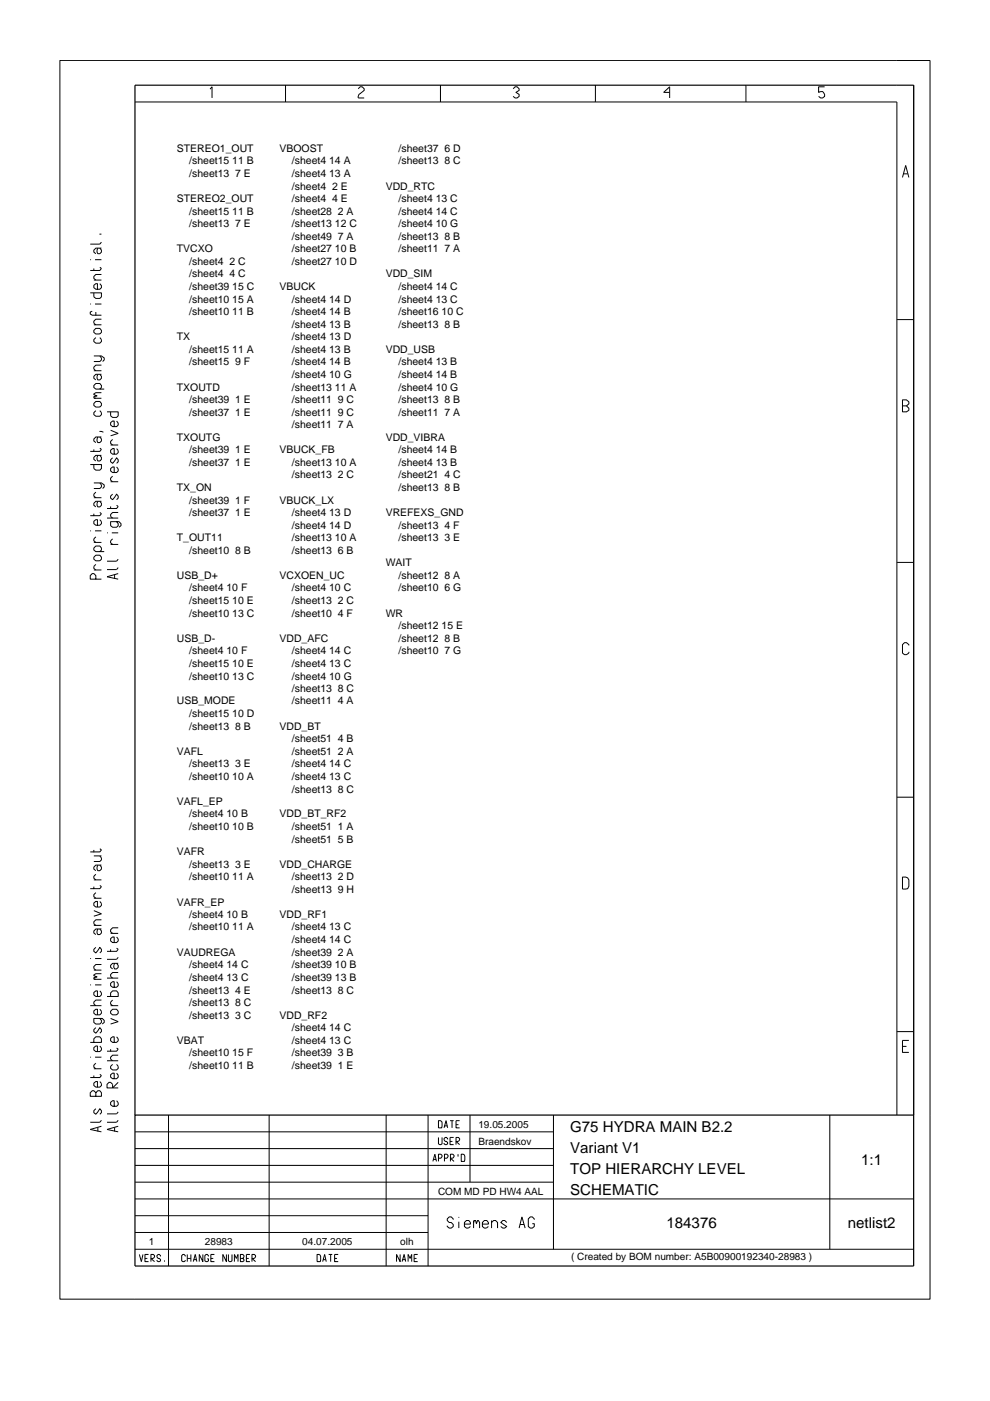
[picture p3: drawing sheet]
<svg xmlns="http://www.w3.org/2000/svg" width="210mm" height="297mm" viewBox="0 0 210 297" stroke-linecap="round" stroke-linejoin="round" font-family="sans-serif">
<g fill="none" stroke="#000" stroke-width=".21">
<path d="M12.7 12.8h184.5v262.6h-184.5zM44.5 18.9l.5-.5v2.4M60.5 18.1v3.5M75.9 18.8l.5-.4h.4l.4 .4v.4l-1.1 .8-.2 .8h1.3M93.4 18.1v3.5M108.8 18.8l.4-.4h.4l.5 .4v.4l-.7 .4 .7 .4v.4l-.5 .4h-.4l-.4-.4M126.2 18.1v3.5M142 19.6h-1.3l1.3-1.2v2.4M158.2 18.1v3.5M174.8 18.4h-1.2v1.2l.8-.2 .4 .6v.4l-.4 .4h-.4l-.4-.4M193.7 18.1v218.3M28.6 21.6h161.6v214.8"/>
<path d="M191.3 37.6l.7-2.5 .7 2.5M191.5 36.9h.9M19.1 55.1h.2M19.9 56.9v.5M19.9 59.4h1.6M20.2 55.1h1.3M20.7 52.6l-.1 .4 .1 .8h.5l.3-.3v-.5l-.3-.4M21.1 49.6h.4M21.2 56.7l.3 .2-.3 .4h-2.1M21.5 58.2h-1.2l-.4 .4v.4l.4 .4M21.5 52.6h-1.2l-.4 .4v.5l.4 .3M21.5 51.3l-.3 .5h-2.1"/>
<path d="M19.1 62.1h2.4v.8l-.3 .4h-.9l-.4-.4v-.8M19.1 64.5h.2M19.6 66l-.5 .2v.4l.5 .2h1.9M19.9 75.5h1.6l.6 .4v.4l-.3 .4M19.9 78.6h1.6M19.9 68.9h1.6M20.2 64.5h1.3M20.3 71.6l-.4 .4v.4l.4 .4h.9l.3-.4v-.4l-.3-.4M20.3 69.6h.9l.3 .4v.5l-.3 .3h-.9l-.4-.3v-.5zM20.3 66.2v.7M20.7 79.4l-.1 .4 .1 .7h.5l.3-.3v-.4l-.3-.4M21.2 75.5l.3 .4v.4l-.3 .4h-1.3"/>
<path d="M21.2 60.1l.3 .5v.4l-.3 .3h-.9l-.4-.3v-.5l.4-.4h.4v1.2M21.5 79.4h-1.2l-.4 .4v.4l.4 .3M21.5 77.4h-1.2l-.4 .4v.5l.4 .3M21.5 67.7h-1.2l-.4 .4v.4l.4 .4M190.2 67.8h3.5M19.1 98.5h2.4v.8l-.3 .4h-.9l-.4-.4v-.8M19.9 95.3v.5M19.9 84.4h1.6M20.3 87.1l-.4 .4v.4l.4 .4h.9l.3-.4v-.4l-.3-.4M20.3 85.1h.9l.3 .4v.5l-.3 .3h-.9l-.4-.3v-.5zM20.7 96.5l-.1 .5 .1 .7h.5l.3-.3v-.4l-.3-.5M20.7 92.7l-.1 .4 .1 .7h.5l.3-.3v-.4l-.3-.4"/>
<path d="M21.1 91.5l.8 .1M21.2 95l.3 .3-.3 .4h-2.1M21.2 82.5l.3-.3v-.5l-.3-.4h-.9l-.4 .4v.5l.4 .3h1.8M21.5 96.5h-1.2l-.4 .5v.4l.4 .3M21.5 92.7h-1.2l-.4 .4v.4l.4 .3M21.5 83.3h-1.2l-.4 .2v.2l.7 .2-.7 .2v.3h.4M22.7 87.3h2.4v.9l-.4 .3h-.8l-.4-.3v-.9M23.5 94.3h1.6M23.5 91.2l1.6 .7-1.6 .5M23.9 97.1l-.4 .4v.4l.4 .3 .8-1.1 .4 .4v.4l-.4 .3M23.9 93.2l-.4 .4v.4l.4 .3M24.7 99l.4 .4v.5l-.4 .3h-.8l-.4-.3v-.6l.4-.3h.3v1.2"/>
<path d="M24.7 95.1l.4 .4v.5l-.4 .3h-.8l-.4-.3v-.6l.4-.3h.3v1.2M24.7 89.3l.4 .4v.4l-.4 .4h-.8l-.4-.4v-.5l.4-.3h.3v1.2M191.3 84.8h.9l.5 .4v.4l-.5 .4 .5 .6v.4l-.5 .3h-.9zM191.3 86h.9M19.1 112.6h.2M19.9 102.4h1.6l.6 .4v.4l-.3 .4M19.9 108.9v.5M19.9 115h1.6M19.9 105.5h1.6M20.2 112.6h1.3M20.3 119.7l-.4 .4v.4l.4 .3M20.3 117.7h.9l.3 .4v.5l-.3 .3h-.9l-.4-.3v-.5z"/>
<path d="M20.3 113.8l-.4 .4v.5l.4 .3M20.3 104.3l-.4 .5v.4l.4 .3M20.7 106.3l-.1 .4 .1 .8h.5l.3-.4v-.4l-.3-.4M21.2 117l.3-.4v-.4l-.3-.4h-.9l-.4 .4v.4l.4 .4h1.8M21.2 110.2l.3 .4v.4l-.3 .4h-.9l-.4-.4v-.5l.4-.3h.4v1.2M21.2 108.7l.3 .2-.3 .4h-2.1M21.2 102.4l.3 .4v.4l-.3 .4h-1.3M21.5 106.3h-1.2l-.4 .4v.4l.4 .4M22.7 113h.2M22.7 109.8h2.4M23.5 107.4v.5M23.5 115.4h1.6"/>
<path d="M23.5 102.1h1.6M23.7 113h1.4M23.9 114.2l-.4 .5v.4l.4 .3M23.9 104.8l-.4 .4v.4l.4 .3 .8-1.1 .4 .4v.4l-.4 .3M23.9 101l-.4 .4v.4l.4 .3M24.7 110.6l.4 .4v.4l-.4 .4h-.8l-.4-.4v-.8h1.7l.5 .4v.4l-.5 .4M24.7 107.1l.4 .3-.4 .4h-2M25.1 108.7h-1.2l-.4 .4v.4l.4 .3M25.1 118.6l-.4 .4h-2M190.2 119.2h3.5M19.9 120.8h1.6M20.3 122.8v-.8l-.4-.4h-.3l-.5 .4v.8h2.4"/>
<path d="M24.3 121.9v.8M25.1 121.6l-2.4 .7 2.4 .5M25.1 120.3l-.4 .5h-2M192.7 136.8v-.1l-.5-.4h-.4l-.5 .4v1.8l.5 .3h.4l.5-.3v-.3M21.2 179.9l.3 .3-.3 .4h-2.1M190.2 169h3.5M19.9 180.2v.5M19.9 188v.5M19.9 196.2h1.6M19.9 193.1l1.6 .6-1.6 .6M19.9 190.4h1.6M19.9 186.5h1.6"/>
<path d="M19.9 181.5h1.6M20.3 189.3l-.4 .4v.4l.4 .3M20.3 185.4l-.4 .4v.4l.4 .3M20.7 197l-.1 .4 .1 .7h.5l.3-.3v-.4l-.3-.4M20.7 183.4l-.1 .4 .1 .8h.5l.3-.3v-.5l-.3-.4M21.2 191.1l.3 .4v.5l-.3 .3h-.9l-.4-.3v-.5l.4-.4h.4v1.2M21.2 187.7l.3 .3-.3 .4h-2.1M21.2 181.5l.3 .4v.4l-.3 .4h-1.3M21.5 197h-1.2l-.4 .4v.4l.4 .3M21.5 195h-1.2l-.4 .4v.5l.4 .3M21.5 183.4h-1.2l-.4 .4v.5l.4 .3M23.5 197.9h1.6"/>
<path d="M24.7 198.7l.4 .4v.4l-.4 .3h-.8l-.4-.3v-.5l.4-.3h.3v1.1M25.1 196.7h-1.2l-.4 .4v.5l.4 .3M191.3 186l1.1 .1 .3 .4v1.4l-.3 .5-1.1 .1zM19.1 213.2h2.4M19.1 208.8h.2M19.1 203.2h.2M19.9 207.6h1.6M19.9 205.7h1.6M20.2 208.8h1.3M20.2 203.2h1.3M20.3 217.9l-.4 .4v.4l.4 .4 .9-1.2 .3 .4v.4l-.3 .4M20.3 200.9l-.4 .4v.4l.4 .3 .9-1.1 .3 .4v.4l-.3 .3"/>
<path d="M21.2 215.9l.3 .5v.4l-.3 .3h-.9l-.4-.3v-.9h1.8l.4 .5v.4l-.4 .3M21.2 214l.3 .4v.4l-.3 .4h-.9l-.4-.4v-.5l.4-.3h.4v1.2M21.2 210.1l.3 .4v.4l-.3 .4h-.9l-.4-.4v-.5l.4-.3h.4v1.2M21.5 212h-1.2l-.4 .5v.4l.4 .3M21.5 206.4h-1.2l-.4 .3v.2l.7 .2-.7 .2v.2l.4 .1M21.5 204.5h-1.2l-.4 .4v.4l.4 .4M22.7 211.3h2.4v-.8l-.4-.4h-.8l-.4 .4v.8M22.7 207.4h2.4M23.5 214.4l.4-.4h.8l.4 .4v.4l-.4 .4h-.8l-.4-.4zM23.5 213.2h1.6M23.5 201.3v.5M23.5 215.9l1.6 .7-1.6 .5"/>
<path d="M23.9 212l-.4 .5v.4l.4 .3M24.3 204.2l-.2 .5 .2 .7h.4l.4-.3v-.4l-.4-.5M24.7 219.8l.4 .4v.5l-.4 .3h-.8l-.4-.3v-.5l.4-.4h.3v1.2M24.7 208.1l.4 .5v.4l-.4 .3h-.8l-.4-.3v-.5l.4-.4h.3v1.2M24.7 201l.4 .3-.4 .4h-2M25.1 206.2h-1.2l-.4 .4v.4l.4 .4M25.1 204.2h-1.2l-.4 .5v.4l.4 .3M25.1 203l-.4 .4h-2M190.2 218.7h3.5M19.1 221h2.4v-.8l-.3-.4h-.9l-.4 .4v.8M19.1 224.1h.2M19.9 228v.5"/>
<path d="M19.9 226.6h1.6M20.2 224.1h1.3M20.3 235.1l-.4 .4v.4l.4 .3 .9-1.1 .3 .4v.4l-.3 .3M20.3 231.7l.4-.4h.5l.3 .4v.7h-2.4v-.7l.5-.4h.3l.4 .4v.7M20.3 225.4l-.4 .4v.5l.4 .3M20.7 239v.9M21.2 229.3l.3 .4v.5l-.3 .3h-.9l-.4-.3v-.6l.4-.3h.4v1.2M21.2 227.8l.3 .2-.3 .5h-2.1M21.2 221.8l.3 .4v.4l-.3 .4h-.9l-.4-.4v-.5l.4-.3h.4v1.2M21.5 238.8l-2.4 .7 2.4 .5M21.5 237.5l-.3 .4h-2.1M22.7 224.9h2.4"/>
<path d="M23.5 222.4v.6M23.9 225.7l-.4 .4v.4l.4 .4h.8l.4-.4v-.4l-.4-.4M24.3 239v.9M24.7 233.4l.4 .4v.4l-.4 .4h-.8l-.4-.4v-.5l.4-.3h.3v1.2M24.7 227.5l.4 .5v.4l-.4 .3h-.8l-.4-.3v-.5l.4-.4h.3v1.2M24.7 222.2l.4 .2-.4 .5h-2M25.1 229.5l-1.2 1.2v-.8l-.4-.4h-.4l-.4 .4v.8h2.4M25.1 223.7h-1.2l-.4 .4v.5l.4 .3M25.1 237.5l-.4 .4h-2M25.1 238.8l-2.4 .7 2.4 .5M25.1 235.7l-.4 .5h-2M28.6 240h88.7"/>
<path d="M35.7 236.4v32M57.1 236.4v32M81.9 236.4v32M90.8 236.4v32M93 237.6l.6 .2v1.3h-.6zM94.1 239.1l.5-1.5 .3 1.5M94.2 238.7h.6M95.4 237.6h.8M95.8 237.6v1.5M96.7 238.4h.5M97.5 237.6h-.8v1.5h.8M99.7 236.4v14.2"/>
<path d="M117.3 236.4v28.5M175.9 236.4v28.5M191.3 221.9h.9M192.7 220.6h-1.4v2.5h1.4M28.6 257.8h62.2M28.6 254.2h165.1M28.6 250.6h88.7M28.6 247.1h88.7M28.6 243.5h88.7M91.8 246.2l.4-1.5 .3 1.5M91.9 245.8h.6M93 241.2v1.3l.2 .2 .5-.2v-1.3"/>
<path d="M93 245.6h.5l.2-.4v-.2l-.2-.3h-.5v1.5M94.2 245.6h.5l.3-.4v-.2l-.3-.3h-.5v1.5M94.9 241.6l-.2-.4h-.3l-.3 .2v.3l.3 .3h.3l.2 .3v.2l-.5 .2-.3-.4M95.4 242h.5M95.5 246.2v-1.5h.5l.3 .3-.3 .6h-.5l.8 .6M96.1 258.6l-.4-.6h-.5l-.4 .4v.4l.4 .4h.5l.4 .4v.4l-.4 .4h-.5l-.4-.4v-.1M96.2 241.2h-.8v1.5h.8M96.7 242.7v-1.5h.5l.3 .2-.3 .6h-.5l.8 .7M97.1 244.7v.5M97.3 258v.2M97.3 259v1.4M97.8 244.7l.7 .2v1.3h-.7z"/>
<path d="M98.5 259.5h1.2v-.3l-.3-.4h-.5l-.4 .4v.8l.4 .4h.4l.4-.4M100.4 259.2l.2-.4h.2l.2 .6 .3-.6h.1l.3 .4v1.2M100.4 258.8v1.6M102.3 259.5h1.2v-.3l-.3-.4h-.5l-.4 .4v.8l.4 .4h.4l.4-.4M104.2 259.2l.4-.4h.5l.4 .4v1.2M104.2 258.8v1.6M107.4 259.2l-.4-.4h-.4l-.4 .4 1.2 .8-.4 .4h-.4l-.4-.4M110.2 259.6h.9M113.3 258.6l-.4-.6h-.5l-.4 .4v1.6l.4 .4h.5l.4-.4v-.6h-.4M28.6 264.9h165.1M28.6 261.3h62.2M29.5 266l.5 1.5 .3-1.5"/>
<path d="M30.7 266.8h.5M31.5 266h-.8v1.5h.8M32 267.5v-1.5h.5l.3 .2-.3 .6h-.5l.8 .7M34 266.4l-.2-.4h-.3l-.2 .2v.3l.2 .3h.3l.2 .3v.2l-.5 .2-.2-.3M34.9 267.2v.3M39.3 266.4l-.3-.4h-.2l-.3 .2v1.1l.5 .2 .3-.3M39.7 266.8h.8M39.7 266v1.5M40.5 266v1.5M41 267.5l.4-1.5 .3 1.5M41.1 267.1h.6M43 266v1.5l-.8-1.5v1.5"/>
<path d="M44.2 266.4l-.3-.4h-.2l-.3 .2v1.1l.3 .2 .5-.2v-.4h-.3M44.7 266.8h.5M45.5 266h-.8v1.5h.8M48 266v1.5l-.8-1.5v1.5M48.4 266v1.3l.3 .2 .5-.2v-1.3M49.7 267.5v-1.5l.4 .8 .4-.8v1.5M51 266.8h.5l.2-.3v-.3l-.2-.2h-.5v1.5h.5l.2-.2v-.2l-.2-.3M52.2 266.8h.5M53 266h-.8v1.5h.8M53.4 267.5v-1.5h.5l.3 .2-.3 .6h-.5l.8 .7M67.2 266l.7 .1v1.4h-.7zM68.4 267.5l.4-1.5 .4 1.5"/>
<path d="M68.5 267.1h.6M69.7 266h.7M70.1 266v1.5M71 266.8h.5M71.7 266h-.7v1.5h.7M84.8 266v1.5l-.7-1.5v1.5M85.3 267.5l.4-1.5 .3 1.5M85.3 267.1h.6M86.5 267.5v-1.5l.5 .8 .3-.8v1.5M87.8 266.8h.5M88.6 266h-.8v1.5h.8M110.1 260.4l.6-2.4 .6 2.4"/>
</g>
<path d="M28.6 236.4h165.1v32h-165.1zM28.6 236.4v-218.3h165.1v218.3" fill="none" stroke="#000" stroke-width=".25"/>
<g font-size="3.2">
<text x="120.9" y="240">G75 HYDRA MAIN B2.2</text>
<text x="120.9" y="244.5">Variant V1</text>
<text x="120.9" y="248.9">TOP HIERARCHY LEVEL</text>
<text x="182.6" y="247.1">1:1</text>
<text x="120.9" y="253.3">SCHEMATIC</text>
<text x="141.3" y="260.4">184376</text>
<text x="179.8" y="260.4">netlist2</text>
</g>
<g font-size="2.2">
<text x="37.5" y="32.2">STEREO1_OUT</text>
<text x="40.1" y="34.9">/sheet15 11 B</text>
<text x="59.3" y="32.2">VBOOST</text>
<text x="61.9" y="34.9">/sheet4 14 A</text>
<text x="84.5" y="32.2">/sheet37 6 D</text>
<text x="84.5" y="34.9">/sheet13 8 C</text>
<text x="40.1" y="37.6">/sheet13 7 E</text>
<text x="61.9" y="37.6">/sheet4 13 A</text>
<text x="61.9" y="40.2">/sheet4 2 E</text>
<text x="81.8" y="40.2">VDD_RTC</text>
<text x="37.5" y="42.8">STEREO2_OUT</text>
<text x="40.1" y="45.5">/sheet15 11 B</text>
<text x="61.9" y="42.8">/sheet4 4 E</text>
<text x="61.9" y="45.5">/sheet28 2 A</text>
<text x="84.5" y="42.8">/sheet4 13 C</text>
<text x="84.5" y="45.5">/sheet4 14 C</text>
<text x="37.5" y="53.5">TVCXO</text>
<text x="40.1" y="48.2">/sheet13 7 E</text>
<text x="61.9" y="48.2">/sheet13 12 C</text>
<text x="61.9" y="50.9">/sheet49 7 A</text>
<text x="61.9" y="53.5">/sheet27 10 B</text>
<text x="84.5" y="48.2">/sheet4 10 G</text>
<text x="84.5" y="50.9">/sheet13 8 B</text>
<text x="84.5" y="53.5">/sheet11 7 A</text>
<text x="40.1" y="56.2">/sheet4 2 C</text>
<text x="40.1" y="58.8">/sheet4 4 C</text>
<text x="61.9" y="56.2">/sheet27 10 D</text>
<text x="81.8" y="58.8">VDD_SIM</text>
<text x="40.1" y="61.5">/sheet39 15 C</text>
<text x="40.1" y="64.2">/sheet10 15 A</text>
<text x="59.3" y="61.5">VBUCK</text>
<text x="61.9" y="64.2">/sheet4 14 D</text>
<text x="84.5" y="61.5">/sheet4 14 C</text>
<text x="84.5" y="64.2">/sheet4 13 C</text>
<text x="40.1" y="66.8">/sheet10 11 B</text>
<text x="61.9" y="66.8">/sheet4 14 B</text>
<text x="61.9" y="69.5">/sheet4 13 B</text>
<text x="84.5" y="66.8">/sheet16 10 C</text>
<text x="84.5" y="69.5">/sheet13 8 B</text>
<text x="37.5" y="72.1">TX</text>
<text x="40.1" y="74.8">/sheet15 11 A</text>
<text x="40.1" y="77.5">/sheet15 9 F</text>
<text x="61.9" y="72.1">/sheet4 13 D</text>
<text x="61.9" y="74.8">/sheet4 13 B</text>
<text x="61.9" y="77.5">/sheet4 14 B</text>
<text x="81.8" y="74.8">VDD_USB</text>
<text x="84.5" y="77.5">/sheet4 13 B</text>
<text x="37.5" y="82.8">TXOUTD</text>
<text x="61.9" y="80.2">/sheet4 10 G</text>
<text x="61.9" y="82.8">/sheet13 11 A</text>
<text x="84.5" y="80.2">/sheet4 14 B</text>
<text x="84.5" y="82.8">/sheet4 10 G</text>
<text x="40.1" y="85.5">/sheet39 1 E</text>
<text x="40.1" y="88.1">/sheet37 1 E</text>
<text x="61.9" y="85.5">/sheet11 9 C</text>
<text x="61.9" y="88.1">/sheet11 9 C</text>
<text x="84.5" y="85.5">/sheet13 8 B</text>
<text x="84.5" y="88.1">/sheet11 7 A</text>
<text x="37.5" y="93.5">TXOUTG</text>
<text x="61.9" y="90.8">/sheet11 7 A</text>
<text x="81.8" y="93.5">VDD_VIBRA</text>
<text x="40.1" y="96.1">/sheet39 1 E</text>
<text x="40.1" y="98.8">/sheet37 1 E</text>
<text x="59.3" y="96.1">VBUCK_FB</text>
<text x="61.9" y="98.8">/sheet13 10 A</text>
<text x="61.9" y="101.4">/sheet13 2 C</text>
<text x="84.5" y="96.1">/sheet4 14 B</text>
<text x="84.5" y="98.8">/sheet4 13 B</text>
<text x="84.5" y="101.4">/sheet21 4 C</text>
<text x="37.5" y="104.1">TX_ON</text>
<text x="40.1" y="106.8">/sheet39 1 F</text>
<text x="59.3" y="106.8">VBUCK_LX</text>
<text x="84.5" y="104.1">/sheet13 8 B</text>
<text x="40.1" y="109.5">/sheet37 1 E</text>
<text x="61.9" y="109.5">/sheet4 13 D</text>
<text x="61.9" y="112.1">/sheet4 14 D</text>
<text x="81.8" y="109.5">VREFEXS_GND</text>
<text x="84.5" y="112.1">/sheet13 4 F</text>
<text x="37.5" y="114.8">T_OUT11</text>
<text x="40.1" y="117.4">/sheet10 8 B</text>
<text x="61.9" y="117.4">/sheet13 6 B</text>
<text x="61.9" y="114.8">/sheet13 10 A</text>
<text x="84.5" y="114.8">/sheet13 3 E</text>
<text x="37.5" y="122.8">USB_D+</text>
<text x="40.1" y="125.4">/sheet4 10 F</text>
<text x="59.3" y="122.8">VCXOEN_UC</text>
<text x="61.9" y="125.4">/sheet4 10 C</text>
<text x="81.8" y="120">WAIT</text>
<text x="84.5" y="125.4">/sheet10 6 G</text>
<text x="84.5" y="122.8">/sheet12 8 A</text>
<text x="40.1" y="128.1">/sheet15 10 E</text>
<text x="40.1" y="130.7">/sheet10 13 C</text>
<text x="61.9" y="128.1">/sheet13 2 C</text>
<text x="61.9" y="130.7">/sheet10 4 F</text>
<text x="81.8" y="130.7">WR</text>
<text x="37.5" y="136.1">USB_D-</text>
<text x="59.3" y="136.1">VDD_AFC</text>
<text x="84.5" y="133.4">/sheet12 15 E</text>
<text x="84.5" y="136.1">/sheet12 8 B</text>
<text x="40.1" y="138.8">/sheet4 10 F</text>
<text x="40.1" y="141.4">/sheet15 10 E</text>
<text x="61.9" y="138.8">/sheet4 14 C</text>
<text x="61.9" y="141.4">/sheet4 13 C</text>
<text x="84.5" y="138.8">/sheet10 7 G</text>
<text x="37.5" y="149.3">USB_MODE</text>
<text x="40.1" y="144.1">/sheet10 13 C</text>
<text x="61.9" y="144.1">/sheet4 10 G</text>
<text x="61.9" y="146.7">/sheet13 8 C</text>
<text x="61.9" y="149.3">/sheet11 4 A</text>
<text x="40.1" y="152.1">/sheet15 10 D</text>
<text x="40.1" y="154.7">/sheet13 8 B</text>
<text x="59.3" y="154.7">VDD_BT</text>
<text x="37.5" y="160">VAFL</text>
<text x="61.9" y="157.4">/sheet51 4 B</text>
<text x="61.9" y="160">/sheet51 2 A</text>
<text x="40.1" y="162.7">/sheet13 3 E</text>
<text x="40.1" y="165.3">/sheet10 10 A</text>
<text x="61.9" y="162.7">/sheet4 14 C</text>
<text x="61.9" y="165.3">/sheet4 13 C</text>
<text x="37.5" y="170.7">VAFL_EP</text>
<text x="40.1" y="173.3">/sheet4 10 B</text>
<text x="59.3" y="173.3">VDD_BT_RF2</text>
<text x="61.9" y="168.1">/sheet13 8 C</text>
<text x="40.1" y="176">/sheet10 10 B</text>
<text x="61.9" y="176">/sheet51 1 A</text>
<text x="61.9" y="178.6">/sheet51 5 B</text>
<text x="37.5" y="181.3">VAFR</text>
<text x="40.1" y="184">/sheet13 3 E</text>
<text x="59.3" y="184">VDD_CHARGE</text>
<text x="40.1" y="186.7">/sheet10 11 A</text>
<text x="61.9" y="186.7">/sheet13 2 D</text>
<text x="61.9" y="189.3">/sheet13 9 H</text>
<text x="37.5" y="192">VAFR_EP</text>
<text x="40.1" y="194.6">/sheet4 10 B</text>
<text x="40.1" y="197.3">/sheet10 11 A</text>
<text x="59.3" y="194.6">VDD_RF1</text>
<text x="61.9" y="197.3">/sheet4 13 C</text>
<text x="37.5" y="202.6">VAUDREGA</text>
<text x="61.9" y="200">/sheet4 14 C</text>
<text x="61.9" y="202.6">/sheet39 2 A</text>
<text x="40.1" y="205.3">/sheet4 14 C</text>
<text x="40.1" y="207.9">/sheet4 13 C</text>
<text x="61.9" y="205.3">/sheet39 10 B</text>
<text x="61.9" y="207.9">/sheet39 13 B</text>
<text x="40.1" y="210.6">/sheet13 4 E</text>
<text x="40.1" y="213.3">/sheet13 8 C</text>
<text x="40.1" y="216">/sheet13 3 C</text>
<text x="59.3" y="216">VDD_RF2</text>
<text x="61.9" y="210.6">/sheet13 8 C</text>
<text x="37.5" y="221.3">VBAT</text>
<text x="61.9" y="218.6">/sheet4 14 C</text>
<text x="61.9" y="221.3">/sheet4 13 C</text>
<text x="40.1" y="223.9">/sheet10 15 F</text>
<text x="40.1" y="226.6">/sheet10 11 B</text>
<text x="61.9" y="223.9">/sheet39 3 B</text>
<text x="61.9" y="226.6">/sheet39 1 E</text>
</g>
<g font-size="2.1">
<text x="101.4" y="239.1">19.05.2005</text>
<text x="101.4" y="242.7">Braendskov</text>
<text x="92.9" y="253.3">COM MD PD HW4 AAL</text>
<text x="31.6" y="263.9">1</text>
<text x="43.4" y="263.9">28983</text>
<text x="64.1" y="263.9">04.07.2005</text>
<text x="84.9" y="263.9">olh</text>
<text x="121.1" y="267.1">( Created by BOM number: A5B00900192340-28983 )</text>
</g>
</svg>
